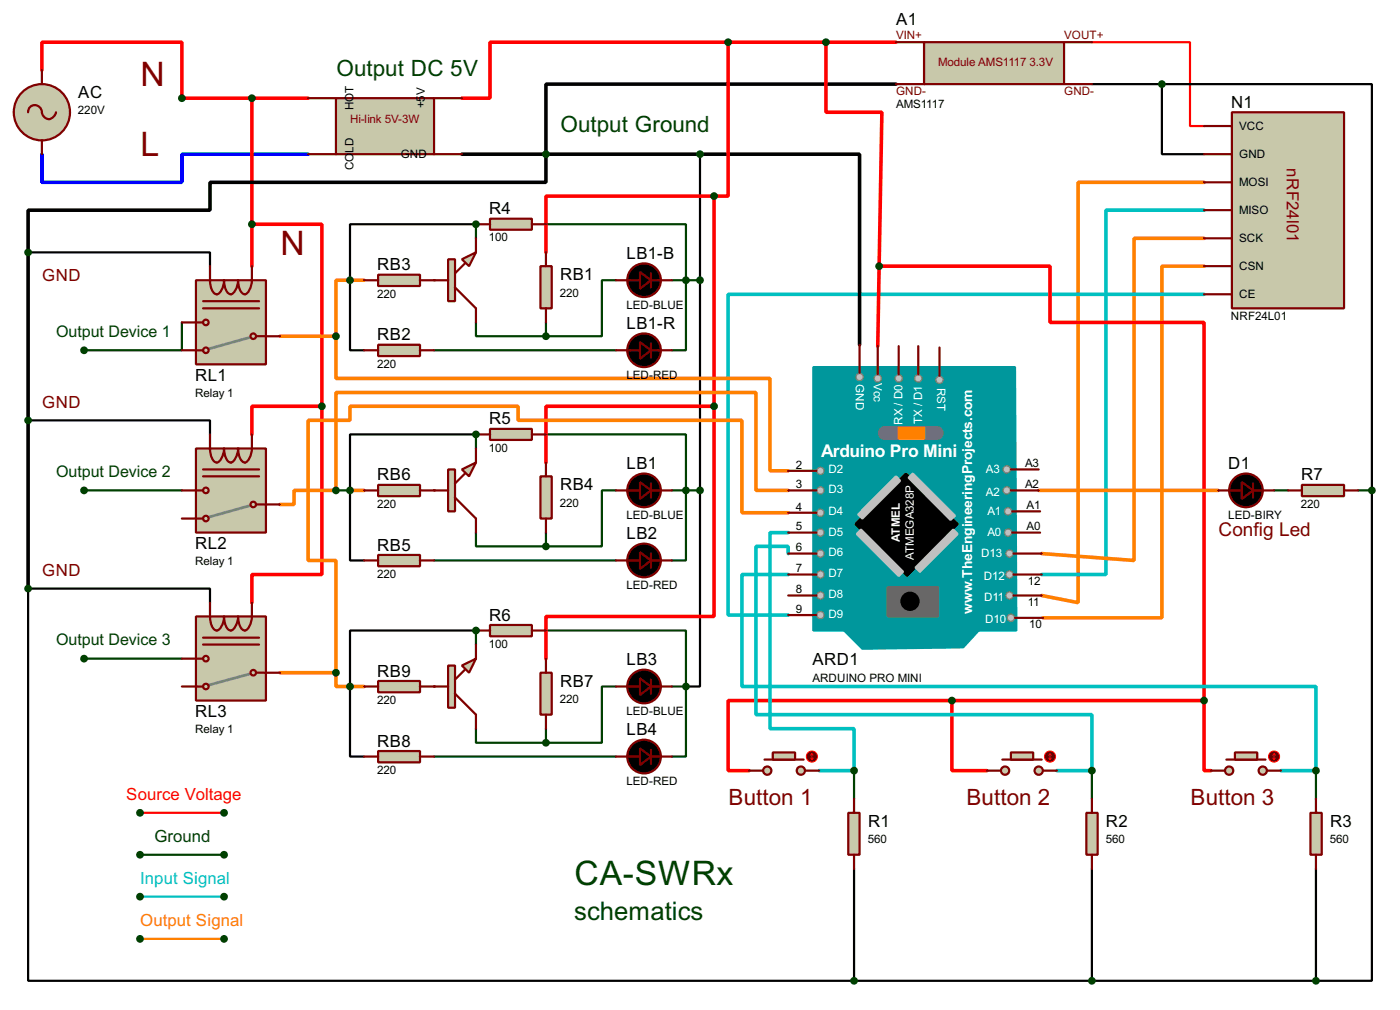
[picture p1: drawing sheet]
<svg xmlns="http://www.w3.org/2000/svg" width="254mm" height="183mm" viewBox="0 0 254 183" stroke-linecap="round" stroke-linejoin="round" font-family="sans-serif">
<path d="M218.5 33.1h-22.9v76.2l-6.6-1.3M218.5 43.2h-12.7v58.4l-16.8-1.2M218.5 48.3h-7.7v63.7h-21.5" fill="none" stroke="#ff8000" stroke-width=".65"/>
<path d="M218.5 38.1h-17.8v66.1h-11.7M218.5 53.4h-86.4v58.1h10.9" fill="none" stroke="#00c0c0" stroke-width=".65"/>
<path d="M198.1 7.7h17.8v15.2h2.6M25.4 147.4h15.3" fill="none" stroke="#f00" stroke-width=".4"/>
<path d="M33 58.5v5h-17.7M78.8 63.5h33M15.3 88.9h17.7M15.3 119.4h17.7M25.4 155h15.3" fill="none" stroke="#004000" stroke-width=".4"/>
<path d="M25.4 162.6h15.3" fill="none" stroke="#00c0c0" stroke-width=".4"/>
<path d="M25.4 170.2h15.3" fill="none" stroke="#ff8000" stroke-width=".4"/>
<path d="M7.6 28v5.1h25.4v-5.1h22.9" fill="none" stroke="#00f" stroke-width=".65"/>
<path d="M7.6 12.7v-5h25.4v10.1h22.9M45.7 17.8v30.5" fill="none" stroke="#f00" stroke-width=".65"/>
<path d="M198.1 15.3h12.7v12.7h7.7M5.1 45.8h33v2.5M5.1 76.2h33v2.6M5.1 106.7h33v2.6" fill="none" stroke="#000" stroke-width=".4"/>
<path d="M162.6 15.3h-63.5v12.7M83.8 28h15.3M99.1 28v5.1h-61v5h-33v68.6" fill="none" stroke="#000" stroke-width=".65"/>
<circle cx="78.8" cy="50.8" r=".2" fill="#004000"/>
<path d="M86.4 58.5v2.5h12.7M99.1 40.7h25.4v10.1M99.1 58.5v2.5M111.8 50.8h-2.6v10.2h-10.1M121.9 50.8h2.6M124.5 50.8v12.7h-2.6M78.8 101.6h33" fill="none" stroke="#004000" stroke-width=".4"/>
<path d="M45.7 40.7h12.7v33M58.4 73.7h-12.7v5.1M58.4 73.7v30.5h-12.7v5.1" fill="none" stroke="#f00" stroke-width=".65"/>
<circle cx="78.8" cy="88.9" r=".2" fill="#004000"/>
<path d="M99.1 78.8h25.4v10.1M86.4 96.6v2.5h12.7M99.1 96.6v2.5M111.8 88.9h-2.6v10.2h-10.1M121.9 88.9h2.6M124.5 88.9v12.7h-2.6M78.8 137.2h33" fill="none" stroke="#004000" stroke-width=".4"/>
<circle cx="78.8" cy="124.5" r=".2" fill="#004000"/>
<path d="M86.4 40.7v2.5M99.1 114.3h25.4v10.2M86.4 132.1v2.6h12.7M99.1 132.1v2.6M111.8 124.5h-2.6v10.2h-10.1M121.9 124.5h2.6M124.5 124.5v12.7h-2.6" fill="none" stroke="#004000" stroke-width=".4"/>
<circle cx="86.4" cy="40.7" r=".2" fill="#004000"/>
<path d="M63.5 50.8h2.6" fill="none" stroke="#ff8000" stroke-width=".65"/>
<path d="M86.4 40.7h-22.9v22.8h2.6" fill="none" stroke="#000" stroke-width=".4"/>
<path d="M86.4 78.8v2.5" fill="none" stroke="#004000" stroke-width=".4"/>
<circle cx="86.4" cy="78.8" r=".2" fill="#004000"/>
<path d="M63.5 88.9h2.6" fill="none" stroke="#ff8000" stroke-width=".65"/>
<path d="M86.4 78.8h-22.9v22.8h2.6" fill="none" stroke="#000" stroke-width=".4"/>
<path d="M86.4 114.3v2.6" fill="none" stroke="#004000" stroke-width=".4"/>
<circle cx="86.4" cy="114.3" r=".2" fill="#004000"/>
<path d="M63.5 50.8h-2.5v10.2M50.8 61h10.2M61 61v7.6h78.7v16.8h3.3M143 88.9h-5.8v-17.7h-76.2v17.7h-7.6v2.6h-2.6M143 93h-8.4v-16.8h-40.6v-2.5h-30.5v2.5h-7.6v25.4h5.1v20.4M188.5 88.9h32.5M50.8 122h10.2M61 122v2.5h5.1" fill="none" stroke="#ff8000" stroke-width=".65"/>
<path d="M210.8 15.3h38.1v162.5h-10.1M127 28v96.5h-2.5M5.1 106.7v71.1h149.9M86.4 114.3h-22.9v22.9h2.6M155 157.5v20.3M198.1 157.5v20.3M238.8 157.5v20.3M155 177.8h83.8" fill="none" stroke="#000" stroke-width=".4"/>
<g fill="none" stroke="#f00" stroke-width=".65">
<path d="M132.1 7.7h-43.2v10.1h-5.1M132.1 7.7v27.9h-2.5M132.1 7.7h30.5M149.9 7.7v12.7h10.1l-.5 27.9M129.6 35.6h-30.5v10.2M129.6 35.6v38.1M159.5 48.3h31v10.2h28v68.5M159.5 48.3l-.2 14.5M129.6 73.7h-30.5v10.2M129.6 73.7v38.1h-30.5v7.6M172.7 127h-40.6v12.7h3.8M172.7 127v12.7h6.4"/>
<path d="M172.7 127h45.8M218.5 127v12.7h1.2"/>
</g>
<path d="M143 96.6h-3.3v35.5h15.3v7.6h-6.4M143 100.4v-1.3h-5.8v30.5h60.9v10.1h-6.3M143 104.2h-8.4v20.3h104.2v15.2h-6.4" fill="none" stroke="#00c0c0" stroke-width=".65"/>
<path d="M124.5 50.8h2.5M61 88.9h2.5M124.5 88.9h2.5M231.2 88.9h2.5M246.4 88.9h2.5M155 139.7v5.1M198.1 139.7v5.1M238.8 139.7v5.1" fill="none" stroke="#004000" stroke-width=".4"/>
<path d="M99.1 28h56.9v34.5" fill="none" stroke="#000" stroke-width=".65"/>
<path d="M147.6 66.6h36.6l.2 47.7h-6.8l-2.8 3.1-18.3 .2-3.3-3.3h-5.6z" fill-rule="evenodd" fill="#00979c" stroke="#00979c" stroke-width=".4"/>
<path d="M155.2 95l9.2-9.1 9.4 9.1-9.2 9.4z" fill-rule="evenodd" fill="#000" stroke="#000" stroke-width=".4"/>
<g fill="#c0c0c0" stroke="#808080" stroke-width=".25">
<circle cx="183.1" cy="108" r=".65"/>
<circle cx="183.1" cy="104.2" r=".65"/>
<circle cx="183.4" cy="112" r=".65"/>
<circle cx="148.8" cy="111.5" r=".65"/>
<circle cx="148.8" cy="104.2" r=".65"/>
<circle cx="148.8" cy="108" r=".65"/>
<circle cx="148.8" cy="100.4" r=".65"/>
<circle cx="148.8" cy="96.6" r=".65"/>
<circle cx="148.8" cy="88.9" r=".65"/>
<circle cx="148.8" cy="93" r=".65"/>
<circle cx="148.8" cy="85.4" r=".65"/>
<circle cx="163" cy="68.6" r=".65"/>
<circle cx="166.6" cy="68.6" r=".65"/>
<circle cx="183.1" cy="100.4" r=".65"/>
<circle cx="182.9" cy="96.6" r=".65"/>
<circle cx="182.6" cy="88.9" r=".65"/>
<circle cx="182.9" cy="92.7" r=".65"/>
<circle cx="182.6" cy="85.1" r=".65"/>
<circle cx="159.2" cy="68.6" r=".65"/>
<circle cx="155.9" cy="68.4" r=".65"/>
<circle cx="170.4" cy="68.9" r=".65"/>
</g>
<g fill="#c0c0c0" stroke="#c0c0c0" stroke-width=".4">
<path d="M162.6 86.4l.7 .8-6.8 6.8-.8-.7z" fill-rule="evenodd"/>
<path d="M173 96l.8 .8-6.9 6.9-.8-.8z" fill-rule="evenodd"/>
<path d="M164.9 86.6l.7-.7 7.7 7.6-.8 .8z" fill-rule="evenodd"/>
<path d="M156.2 96l7.7 7.7-.8 .7-7.6-7.6z" fill-rule="evenodd"/>
</g>
<path d="M161.1 106.5h9.1v5.3h-9.1z" fill="#686767" stroke="#686767" stroke-width=".4"/>
<circle cx="165.1" cy="109" r="1.55" fill="#000" stroke="#000" stroke-width=".4"/>
<path d="M160.6 78.5h9.4" fill="none" stroke="#757575" stroke-width="2.6"/>
<path d="M163.1 77.5h4.6v2h-4.6z" fill="#ff8000" stroke="#ff8000" stroke-width=".4"/>
<g fill="none" stroke="#800000" stroke-width=".4">
<path d="M156 62.5v5.1M159.3 62.8v5.1M163.1 62.8v5.1M166.6 62.8v5.1M170.5 63v5.1M143 85.4h5.1M143 88.9h5.1M143 93h5.1M143 96.6h5.1M183.4 88.9h5.1M183.4 85.1h5.1M183.7 96.6h5"/>
<path d="M183.7 92.7h5M143 100.4h5.1M143 104.2h5.1M143 108h5.1M143 111.5h5.1M183.9 100.4h5.1M183.9 104.2h5.1M183.9 108h5.1M184.2 112h5.1"/>
</g>
<path d="M223.5 20.4h20.4v35.5h-20.4z" fill="#c8c8aa" stroke="#800000" stroke-width=".4"/>
<path d="M218.5 22.9h5M218.5 28h5M218.5 33.1h5M218.5 38.1h5M218.5 43.2h5M218.5 48.3h5M218.5 53.4h5" fill="none" stroke="#800000" stroke-width=".4"/>
<g fill="#004000" stroke="#004000" stroke-width=".4">
<circle cx="25.4" cy="147.4" r=".5"/>
<circle cx="40.6" cy="147.4" r=".5"/>
<circle cx="25.4" cy="155" r=".5"/>
<circle cx="40.6" cy="155" r=".5"/>
<circle cx="25.4" cy="162.6" r=".5"/>
<circle cx="40.6" cy="162.6" r=".5"/>
<circle cx="25.4" cy="170.2" r=".5"/>
<circle cx="40.6" cy="170.2" r=".5"/>
</g>
<circle cx="7.6" cy="20.4" r="5.1" fill="#c8c8aa" stroke="#800000" stroke-width=".4"/>
<path d="M7.6 12.7v2.6M5.1 20.4a1.25 1.25 0 0 1 1.3-1.3 1.25 1.25 0 0 1 1.2 1.3 1.28 1.28 0 0 0 1.3 1.2 1.28 1.28 0 0 0 1.3-1.2M7.6 25.4v2.6" fill="none" stroke="#800000" stroke-width=".4"/>
<path d="M61 17.8h17.8v10.2h-17.8z" fill="#c8c8aa" stroke="#800000" stroke-width=".4"/>
<path d="M55.9 17.8h5.1M78.8 17.8h5M55.9 28h5.1M78.8 28h5" fill="none" stroke="#800000" stroke-width=".4"/>
<circle cx="33" cy="17.8" r=".5" fill="#004000" stroke="#004000" stroke-width=".4"/>
<path d="M35.6 50.8h12.7v15.3h-12.7z" fill="#c8c8aa" stroke="#800000" stroke-width=".4"/>
<path d="M45.2 61.2l-7.3 2.1" fill="none" stroke="#808080" stroke-width=".5"/>
<g fill="#c8c8aa" stroke="#800000" stroke-width=".4">
<circle cx="45.9" cy="61" r=".5"/>
<circle cx="37.3" cy="63.5" r=".5"/>
</g>
<path d="M35.6 63.5h1.3" fill="none" stroke="#800000" stroke-width=".4"/>
<circle cx="37.3" cy="58.5" r=".5" fill="#c8c8aa" stroke="#800000" stroke-width=".4"/>
<path d="M33 58.5h3.9M36.9 54.6h10.1M36.9 55.9h10.1M38.1 48.3a8.7 8.7 0 0 0 .3 4.3 .88 .88 0 0 0 1.2 .7 3.1 3.1 0 0 0 1.1-2.5 3.2 3.2 0 0 0 .8 2.5 .89 .89 0 0 0 1.2-.7l.4-1.2 .1-.6a3.2 3.2 0 0 0 .9 2.5 .86 .86 0 0 0 1.2-.7 7.1 7.1 0 0 0 .4-4.3M33 63.5h2.6M46.5 61h4.3" fill="none" stroke="#800000" stroke-width=".4"/>
<circle cx="15.2" cy="63.5" r=".5" fill="#004000" stroke="#004000" stroke-width=".4"/>
<path d="M35.6 81.3h12.7v15.3h-12.7z" fill="#c8c8aa" stroke="#800000" stroke-width=".4"/>
<path d="M45.2 91.7l-7.3 2.1" fill="none" stroke="#808080" stroke-width=".5"/>
<g fill="#c8c8aa" stroke="#800000" stroke-width=".4">
<circle cx="45.9" cy="91.5" r=".5"/>
<circle cx="37.3" cy="94" r=".5"/>
</g>
<path d="M35.6 94h1.3" fill="none" stroke="#800000" stroke-width=".4"/>
<circle cx="37.3" cy="88.9" r=".5" fill="#c8c8aa" stroke="#800000" stroke-width=".4"/>
<path d="M38.1 78.8a8.7 8.7 0 0 0 .3 4.2 .88 .88 0 0 0 1.2 .7 3.2 3.2 0 0 0 1.1-2.4 3.3 3.3 0 0 0 .8 2.4 .89 .89 0 0 0 1.2-.7l.4-1.1 .1-.6a3.3 3.3 0 0 0 .9 2.4l.4 .2a2.75 2.75 0 0 0 1.2-2.6v-2.5M33 88.9h3.9M33 94h2.6M36.9 85.1h10.1M36.9 86.4h10.1M46.5 91.5h4.3" fill="none" stroke="#800000" stroke-width=".4"/>
<circle cx="15.2" cy="88.9" r=".5" fill="#004000" stroke="#004000" stroke-width=".4"/>
<path d="M35.6 111.8h12.7v15.2h-12.7z" fill="#c8c8aa" stroke="#800000" stroke-width=".4"/>
<path d="M45.2 122.2l-7.3 2" fill="none" stroke="#808080" stroke-width=".5"/>
<g fill="#c8c8aa" stroke="#800000" stroke-width=".4">
<circle cx="45.9" cy="122" r=".5"/>
<circle cx="37.3" cy="124.5" r=".5"/>
</g>
<path d="M35.6 124.5h1.3" fill="none" stroke="#800000" stroke-width=".4"/>
<circle cx="37.3" cy="119.4" r=".5" fill="#c8c8aa" stroke="#800000" stroke-width=".4"/>
<path d="M33 119.4h3.9M36.9 115.6h10.1M36.9 116.9h10.1M38.1 109.3a8.6 8.6 0 0 0 .3 4.2 .88 .88 0 0 0 1.2 .7 3.1 3.1 0 0 0 1.1-2.4 3.2 3.2 0 0 0 .8 2.4 .89 .89 0 0 0 1.2-.7l.4-1.1 .1-.6a3.2 3.2 0 0 0 .9 2.4 .86 .86 0 0 0 1.2-.7 7.1 7.1 0 0 0 .4-4.2M33 124.5h2.6M46.5 122h4.3" fill="none" stroke="#800000" stroke-width=".4"/>
<g fill="#004000" stroke="#004000" stroke-width=".4">
<circle cx="15.2" cy="119.4" r=".5"/>
<circle cx="5.1" cy="45.8" r=".5"/>
<circle cx="5.1" cy="76.2" r=".5"/>
<circle cx="5.1" cy="106.7" r=".5"/>
<circle cx="45.7" cy="17.8" r=".5"/>
<circle cx="45.7" cy="40.7" r=".5"/>
</g>
<path d="M167.7 7.7h25.4v7.6h-25.4z" fill="#c8c8aa" stroke="#800000" stroke-width=".4"/>
<path d="M162.6 7.7h5.1M162.6 15.3h5.1M193.1 7.7h5M193.1 15.3h5" fill="none" stroke="#800000" stroke-width=".4"/>
<g fill="#004000" stroke="#004000" stroke-width=".4">
<circle cx="99" cy="28" r=".5"/>
<circle cx="210.8" cy="15.3" r=".5"/>
</g>
<g fill="#c8c8aa" stroke="#800000" stroke-width=".4">
<circle cx="229.1" cy="139.7" r=".75"/>
<circle cx="223" cy="139.7" r=".75"/>
</g>
<path d="M222.5 137.7h7.1" fill="none" stroke="#800000" stroke-width=".4"/>
<path d="M224.1 136.4h4v1.3h-4z" fill="#c8c8aa" stroke="#800000" stroke-width=".4"/>
<path d="M219.7 139.7h2.6M229.9 139.7h2.5" fill="none" stroke="#800000" stroke-width=".4"/>
<circle cx="231.1" cy="137.2" r="1" fill="#400000" stroke="#f00" stroke-width=".2"/>
<path d="M230.9 137.4l.3 .3M231.2 136.7v1M231.2 136.7l-.3 .2M231.2 136.7l.2 .2M231.4 137.4l-.2 .3" fill="none" stroke="#f00" stroke-width=".2"/>
<g fill="#c8c8aa" stroke="#800000" stroke-width=".4">
<circle cx="145.3" cy="139.7" r=".75"/>
<circle cx="139.2" cy="139.7" r=".75"/>
</g>
<path d="M138.7 137.7h7.1" fill="none" stroke="#800000" stroke-width=".4"/>
<path d="M140.2 136.4h4.1v1.3h-4.1z" fill="#c8c8aa" stroke="#800000" stroke-width=".4"/>
<path d="M135.9 139.7h2.6M146.1 139.7h2.5" fill="none" stroke="#800000" stroke-width=".4"/>
<circle cx="147.3" cy="137.2" r="1" fill="#400000" stroke="#f00" stroke-width=".2"/>
<path d="M147.1 137.4l.2 .3M147.3 136.7v1M147.3 136.7l-.2 .2M147.3 136.7l.3 .2M147.6 137.4l-.3 .3" fill="none" stroke="#f00" stroke-width=".2"/>
<g fill="#c8c8aa" stroke="#800000" stroke-width=".4">
<circle cx="188.4" cy="139.7" r=".75"/>
<circle cx="182.3" cy="139.7" r=".75"/>
</g>
<path d="M181.9 137.7h7.1" fill="none" stroke="#800000" stroke-width=".4"/>
<path d="M183.4 136.4h4.1v1.3h-4.1z" fill="#c8c8aa" stroke="#800000" stroke-width=".4"/>
<path d="M179.1 139.7h2.5M189.3 139.7h2.5" fill="none" stroke="#800000" stroke-width=".4"/>
<circle cx="190.5" cy="137.2" r="1" fill="#400000" stroke="#f00" stroke-width=".2"/>
<path d="M190.3 137.4l.2 .3M190.5 136.7v1M190.5 136.7l-.2 .2M190.5 136.7l.3 .2M190.8 137.4l-.3 .3" fill="none" stroke="#f00" stroke-width=".2"/>
<path d="M153.9 147.4h2.1v7.6h-2.1z" fill="#c8c8aa" stroke="#800000" stroke-width=".4"/>
<path d="M155 144.8v2.6M155 155v2.5" fill="none" stroke="#800000" stroke-width=".4"/>
<path d="M197.1 147.4h2.1v7.6h-2.1z" fill="#c8c8aa" stroke="#800000" stroke-width=".4"/>
<path d="M198.1 144.8v2.6M198.1 155v2.5" fill="none" stroke="#800000" stroke-width=".4"/>
<path d="M237.8 147.4h2v7.6h-2z" fill="#c8c8aa" stroke="#800000" stroke-width=".4"/>
<path d="M238.8 144.8v2.6M238.8 155v2.5" fill="none" stroke="#800000" stroke-width=".4"/>
<path d="M83.8 47l2.6-1.2-1.3 2.5z" fill="#c8c8aa" stroke="#800000" stroke-width=".4"/>
<path d="M81.3 47h1.3v7.6h-1.3z" fill="#c8c8aa" stroke="#800000" stroke-width=".4"/>
<path d="M78.8 50.8h2.5M82.6 52.1l3.8 3.8v2.6M84.4 47.8l-1.8 1.8M86.4 43.2v2.6M111.8 50.8h4.3M118.1 50.8h3.8M118.1 49.6v2.5M111.8 63.5h4.3M118.1 62.3v2.5M118.1 63.5h3.8" fill="none" stroke="#800000" stroke-width=".4"/>
<g fill="#000" stroke="#800000" stroke-width=".4">
<path d="M116.1 49.3l2 1.5-2 1.6zM116.1 62l2 1.5-2 1.6z"/>
<circle cx="116.8" cy="50.8" r="3.1"/>
<circle cx="116.8" cy="63.5" r="3.1"/>
</g>
<path d="M98.1 48.3h2v7.6h-2z" fill="#c8c8aa" stroke="#800000" stroke-width=".4"/>
<path d="M99.1 45.8v2.5M99.1 55.9v2.6" fill="none" stroke="#800000" stroke-width=".4"/>
<path d="M68.6 62.5h7.6v2.1h-7.6z" fill="#c8c8aa" stroke="#800000" stroke-width=".4"/>
<path d="M66.1 63.5h2.5M76.2 63.5h2.6" fill="none" stroke="#800000" stroke-width=".4"/>
<path d="M68.6 49.8h7.6v2.1h-7.6z" fill="#c8c8aa" stroke="#800000" stroke-width=".4"/>
<path d="M66.1 50.8h2.5M76.2 50.8h2.6" fill="none" stroke="#800000" stroke-width=".4"/>
<path d="M88.9 39.7h7.6v2h-7.6z" fill="#c8c8aa" stroke="#800000" stroke-width=".4"/>
<path d="M86.4 40.7h2.5M96.5 40.7h2.6" fill="none" stroke="#800000" stroke-width=".4"/>
<g fill="#004000" stroke="#004000" stroke-width=".4">
<circle cx="99" cy="61" r=".5"/>
<circle cx="124.4" cy="50.8" r=".5"/>
<circle cx="58.4" cy="73.7" r=".5"/>
</g>
<path d="M83.8 85.1l2.6-1.2-1.3 2.5z" fill="#c8c8aa" stroke="#800000" stroke-width=".4"/>
<path d="M81.3 85.1h1.3v7.6h-1.3z" fill="#c8c8aa" stroke="#800000" stroke-width=".4"/>
<path d="M78.8 88.9h2.5M82.6 90.2l3.8 3.8v2.6M84.4 85.9l-1.8 1.8M86.4 81.3v2.6M111.8 88.9h4.3M118.1 88.9h3.8M118.1 87.7v2.5M111.8 101.6h4.3M118.1 100.4v2.5M118.1 101.6h3.8" fill="none" stroke="#800000" stroke-width=".4"/>
<g fill="#000" stroke="#800000" stroke-width=".4">
<path d="M116.1 87.4l2 1.5-2 1.6zM116.1 100.1l2 1.5-2 1.6z"/>
<circle cx="116.8" cy="88.9" r="3.1"/>
<circle cx="116.8" cy="101.6" r="3.1"/>
</g>
<path d="M98.1 86.4h2v7.6h-2z" fill="#c8c8aa" stroke="#800000" stroke-width=".4"/>
<path d="M99.1 83.9v2.5M99.1 94v2.6" fill="none" stroke="#800000" stroke-width=".4"/>
<path d="M68.6 100.6h7.6v2.1h-7.6z" fill="#c8c8aa" stroke="#800000" stroke-width=".4"/>
<path d="M66.1 101.6h2.5M76.2 101.6h2.6" fill="none" stroke="#800000" stroke-width=".4"/>
<path d="M68.6 87.9h7.6v2.1h-7.6z" fill="#c8c8aa" stroke="#800000" stroke-width=".4"/>
<path d="M66.1 88.9h2.5M76.2 88.9h2.6" fill="none" stroke="#800000" stroke-width=".4"/>
<path d="M88.9 77.8h7.6v2h-7.6z" fill="#c8c8aa" stroke="#800000" stroke-width=".4"/>
<path d="M86.4 78.8h2.5M96.5 78.8h2.6" fill="none" stroke="#800000" stroke-width=".4"/>
<g fill="#004000" stroke="#004000" stroke-width=".4">
<circle cx="99" cy="99.1" r=".5"/>
<circle cx="124.4" cy="88.9" r=".5"/>
</g>
<path d="M83.8 120.7l2.6-1.3-1.3 2.6z" fill="#c8c8aa" stroke="#800000" stroke-width=".4"/>
<path d="M81.3 120.7h1.3v7.6h-1.3z" fill="#c8c8aa" stroke="#800000" stroke-width=".4"/>
<path d="M86.4 116.9v2.5M78.8 124.5h2.5M82.6 125.8l3.8 3.8v2.5M84.4 121.4l-1.8 1.8M111.8 124.5h4.3M111.8 137.2h4.3M118.1 124.5h3.8M118.1 123.2v2.6M118.1 135.9v2.6M118.1 137.2h3.8" fill="none" stroke="#800000" stroke-width=".4"/>
<g fill="#000" stroke="#800000" stroke-width=".4">
<path d="M116.1 123l2 1.5-2 1.5zM116.1 135.7l2 1.5-2 1.5z"/>
<circle cx="116.8" cy="137.2" r="3.1"/>
<circle cx="116.8" cy="124.5" r="3.1"/>
</g>
<path d="M98.1 122h2v7.6h-2z" fill="#c8c8aa" stroke="#800000" stroke-width=".4"/>
<path d="M99.1 119.4v2.6M99.1 129.6v2.5" fill="none" stroke="#800000" stroke-width=".4"/>
<path d="M68.6 136.2h7.6v2h-7.6z" fill="#c8c8aa" stroke="#800000" stroke-width=".4"/>
<path d="M66.1 137.2h2.5M76.2 137.2h2.6" fill="none" stroke="#800000" stroke-width=".4"/>
<path d="M68.6 123.5h7.6v2h-7.6z" fill="#c8c8aa" stroke="#800000" stroke-width=".4"/>
<path d="M66.1 124.5h2.5M76.2 124.5h2.6" fill="none" stroke="#800000" stroke-width=".4"/>
<path d="M88.9 113.3h7.6v2.1h-7.6z" fill="#c8c8aa" stroke="#800000" stroke-width=".4"/>
<path d="M86.4 114.3h2.5M96.5 114.3h2.6" fill="none" stroke="#800000" stroke-width=".4"/>
<g fill="#004000" stroke="#004000" stroke-width=".4">
<circle cx="99" cy="134.7" r=".5"/>
<circle cx="124.4" cy="124.5" r=".5"/>
<circle cx="86.3" cy="40.7" r=".5"/>
<circle cx="63.5" cy="50.8" r=".5"/>
<circle cx="86.3" cy="78.8" r=".5"/>
<circle cx="63.5" cy="88.9" r=".5"/>
<circle cx="86.3" cy="114.3" r=".5"/>
<circle cx="63.5" cy="124.5" r=".5"/>
<circle cx="154.9" cy="177.8" r=".5"/>
<circle cx="198.1" cy="177.8" r=".5"/>
<circle cx="238.7" cy="177.8" r=".5"/>
<circle cx="172.7" cy="127" r=".5"/>
<circle cx="149.8" cy="7.7" r=".5"/>
<circle cx="218.4" cy="127" r=".5"/>
<circle cx="159.5" cy="48.3" r=".5"/>
<circle cx="154.9" cy="139.7" r=".5"/>
<circle cx="198.1" cy="139.7" r=".5"/>
<circle cx="238.7" cy="139.7" r=".5"/>
</g>
<path d="M236.2 87.9h7.7v2.1h-7.7z" fill="#c8c8aa" stroke="#800000" stroke-width=".4"/>
<path d="M221 88.9h4.3M227.4 88.9h3.8M227.4 87.7v2.5M233.7 88.9h2.5M243.9 88.9h2.5" fill="none" stroke="#800000" stroke-width=".4"/>
<g fill="#004000" stroke="#004000" stroke-width=".4">
<circle cx="248.9" cy="88.9" r=".5"/>
<circle cx="127" cy="88.9" r=".5"/>
<circle cx="127" cy="50.8" r=".5"/>
<circle cx="127" cy="28" r=".5"/>
<circle cx="129.5" cy="73.7" r=".5"/>
<circle cx="129.5" cy="35.6" r=".5"/>
<circle cx="132.1" cy="7.7" r=".5"/>
<circle cx="60.9" cy="61" r=".5"/>
<circle cx="60.9" cy="88.9" r=".5"/>
<circle cx="60.9" cy="122" r=".5"/>
</g>
<g fill="#000" stroke="#800000" stroke-width=".4">
<path d="M225.3 87.4l2.1 1.5-2.1 1.6z"/>
<circle cx="226" cy="88.9" r="3.1"/>
</g>
<g font-size="6.9" fill="#800000">
<text x="25.5" y="15.7">N</text>
<text x="25.5" y="28.4">L</text>
<text x="50.9" y="46.2">N</text>
</g>
<text font-size="6.9" fill="#004000" x="104.3" y="160.5">CA-SWRx</text>
<text font-size="5.2" fill="#004000" x="104.2" y="166.8">schematics</text>
<g font-size="4.6" fill="#004000">
<text x="61" y="13.8">Output DC 5V</text>
<text x="101.7" y="24">Output Ground</text>
</g>
<g font-size="4.6" fill="#800000">
<text x="132.2" y="145.9">Button 1</text>
<text x="175.3" y="145.9">Button 2</text>
<text x="216" y="145.9">Button 3</text>
</g>
<text font-size="3.9" fill="#800000" x="221.1" y="97.1">Config Led</text>
<text font-size="3.6" fill="#fff" x="149" y="82.9">Arduino Pro Mini</text>
<g font-size="3.4">
<text x="162.6" y="4.5">A1</text>
<text x="14.2" y="17.8">AC</text>
<text x="223.4" y="19.6">N1</text>
<text x="88.8" y="38.8">R4</text>
<text x="113.7" y="46.9">LB1-B</text>
<text x="68.5" y="49">RB3</text>
<text x="101.6" y="50.8">RB1</text>
<text x="113.7" y="59.6">LB1-R</text>
<text x="68.5" y="61.7">RB2</text>
<text x="35.4" y="69">RL1</text>
<text x="88.8" y="76.9">R5</text>
<text x="68.5" y="87.1">RB6</text>
<text x="101.6" y="88.9">RB4</text>
<text x="113.7" y="85">LB1</text>
<text x="222.9" y="85">D1</text>
<text x="236.1" y="87.1">R7</text>
<text x="35.4" y="99.5">RL2</text>
<text x="68.5" y="99.8">RB5</text>
<text x="113.7" y="97.8">LB2</text>
<text x="88.8" y="112.5">R6</text>
<text x="68.5" y="122.7">RB9</text>
<text x="101.6" y="124.5">RB7</text>
<text x="113.7" y="120.6">LB3</text>
<text x="147.4" y="120.6">ARD1</text>
<text x="35.4" y="130">RL3</text>
<text x="68.5" y="135.4">RB8</text>
<text x="113.7" y="133.3">LB4</text>
<text x="157.5" y="149.9">R1</text>
<text x="200.7" y="149.9">R2</text>
<text x="241.3" y="149.9">R3</text>
</g>
<g font-size="3.4" fill="#800000">
<text x="233.5" y="30.5" transform="rotate(90 233.5 30.5)">nRF24l01</text>
<text x="7.7" y="51">GND</text>
<text x="7.7" y="73.9">GND</text>
<text x="7.7" y="104.4">GND</text>
</g>
<text font-size="3.4" fill="#f00" x="22.9" y="145">Source Voltage</text>
<text font-size="3.4" fill="#004000" x="28" y="152.6">Ground</text>
<text font-size="3.4" fill="#00c0c0" x="25.5" y="160.3">Input Signal</text>
<text font-size="3.4" fill="#ff8000" x="25.5" y="167.9">Output Signal</text>
<g font-size="3.3" fill="#004000">
<text x="10.2" y="61">Output Device 1</text>
<text x="10.2" y="86.4">Output Device 2</text>
<text x="10.2" y="116.9">Output Device 3</text>
</g>
<text font-size="2.8" fill="#fff" x="176.4" y="111.3" transform="rotate(-90 176.4 111.3)">www.TheEngineeringProjects.com</text>
<g font-size="2.4" fill="#800000">
<text x="162.6" y="7">VIN+</text>
<text x="193.1" y="7">VOUT+</text>
<text x="162.6" y="17.1">GND-</text>
<text x="170.2" y="12">Module AMS1117</text>
<text x="186.8" y="12">3.3V</text>
<text x="193.1" y="17.1">GND-</text>
<text x="63.5" y="22.2">Hi-link 5V-3W</text>
</g>
<g font-size="2.4">
<text x="77.1" y="17.3" transform="rotate(-90 77.1 17.3)">V</text>
<text x="14.2" y="20.8">220V</text>
<text x="64.2" y="20" transform="rotate(-90 64.2 20)">HOT</text>
<text x="77.1" y="19.7" transform="rotate(-90 77.1 19.7)">+5</text>
<text x="162.6" y="19.5">AMS1117</text>
<text x="224.8" y="23.6">VCC</text>
<text x="64.2" y="27.7" transform="rotate(-90 64.2 27.7)">LD</text>
<text x="72.7" y="28.6">GND</text>
<text x="224.8" y="28.6">GND</text>
<text x="64.2" y="30.9" transform="rotate(-90 64.2 30.9)">CO</text>
<text x="224.8" y="33.8">MOSI</text>
<text x="224.8" y="38.8">MISO</text>
<text x="88.7" y="43.7">100</text>
<text x="224.8" y="43.9">SCK</text>
<text x="68.4" y="54">220</text>
<text x="101.6" y="53.8">220</text>
<text x="224.8" y="49">CSN</text>
<text x="113.6" y="56">LED-BLUE</text>
<text x="223.3" y="58">NRF24L01</text>
<text x="224.8" y="54">CE</text>
<text x="35.4" y="72">Relay 1</text>
<text x="68.4" y="66.7">220</text>
<text x="113.6" y="68.7">LED-RED</text>
<text x="88.7" y="81.8">100</text>
<text x="144.4" y="85">2</text>
<text x="144.4" y="88.5">3</text>
<text x="186" y="84.7">A3</text>
<text x="186" y="88.5">A2</text>
<text x="68.4" y="92.1">220</text>
<text x="101.6" y="91.9">220</text>
<text x="113.6" y="94.1">LED-BLUE</text>
<text x="144.4" y="92.6">4</text>
<text x="186.2" y="92.3">A1</text>
<text x="222.8" y="94.1">LED-BIRY</text>
<text x="236" y="92.1">220</text>
<text x="144.4" y="96.2">5</text>
<text x="144.4" y="100">6</text>
<text x="186.2" y="96.2">A0</text>
<text x="35.4" y="102.5">Relay 1</text>
<text x="68.4" y="104.8">220</text>
<text x="113.6" y="106.8">LED-RED</text>
<text x="144.4" y="103.8">7</text>
<text x="144.4" y="107.6">8</text>
<text x="186.5" y="106.1">12</text>
<text x="144.4" y="111.1">9</text>
<text x="186.5" y="109.9">11</text>
<text x="186.7" y="113.9">10</text>
<text x="88.7" y="117.5">100</text>
<text x="147.4" y="123.6">ARDUINO PRO MINI</text>
<text x="68.4" y="127.6">220</text>
<text x="101.6" y="127.5">220</text>
<text x="113.6" y="129.6">LED-BLUE</text>
<text x="35.4" y="132.9">Relay 1</text>
<text x="68.4" y="140.3">220</text>
<text x="113.6" y="142.3">LED-RED</text>
<text x="157.5" y="152.9">560</text>
<text x="200.6" y="152.9">560</text>
<text x="241.3" y="152.9">560</text>
</g>
<g font-size="2.4" fill="#fff">
<text x="155.3" y="69.6" transform="rotate(90 155.3 69.6)">GND</text>
<text x="158.6" y="69.4" transform="rotate(90 158.6 69.4)">Vcc</text>
<text x="170" y="70.3" transform="rotate(90 170 70.3)">RST</text>
<text x="163.8" y="77" transform="rotate(-90 163.8 77)">RX / D0</text>
<text x="167.3" y="76.9" transform="rotate(-90 167.3 76.9)">TX / D1</text>
<text x="150.3" y="89.4">D3</text>
<text x="150.3" y="85.8">D2</text>
<text x="178.9" y="85.8">A3</text>
<text x="178.9" y="89.9">A2</text>
<text x="150.3" y="93.4">D4</text>
<text x="179.1" y="93.4">A1</text>
<text x="150.3" y="100.8">D6</text>
<text x="150.3" y="97.3">D5</text>
<text x="163.3" y="98.2" transform="rotate(-90 163.3 98.2)">ATMEL</text>
<text x="165.8" y="101.5" transform="rotate(-90 165.8 101.5)">ATMEGA328P</text>
<text x="178" y="101.1">D13</text>
<text x="179.1" y="97.3">A0</text>
<text x="150.3" y="104.6">D7</text>
<text x="178.5" y="105.1">D12</text>
<text x="150.3" y="112">D9</text>
<text x="150.3" y="108.4">D8</text>
<text x="178.5" y="108.9">D11</text>
<text x="178.7" y="113">D10</text>
</g>
</svg>
